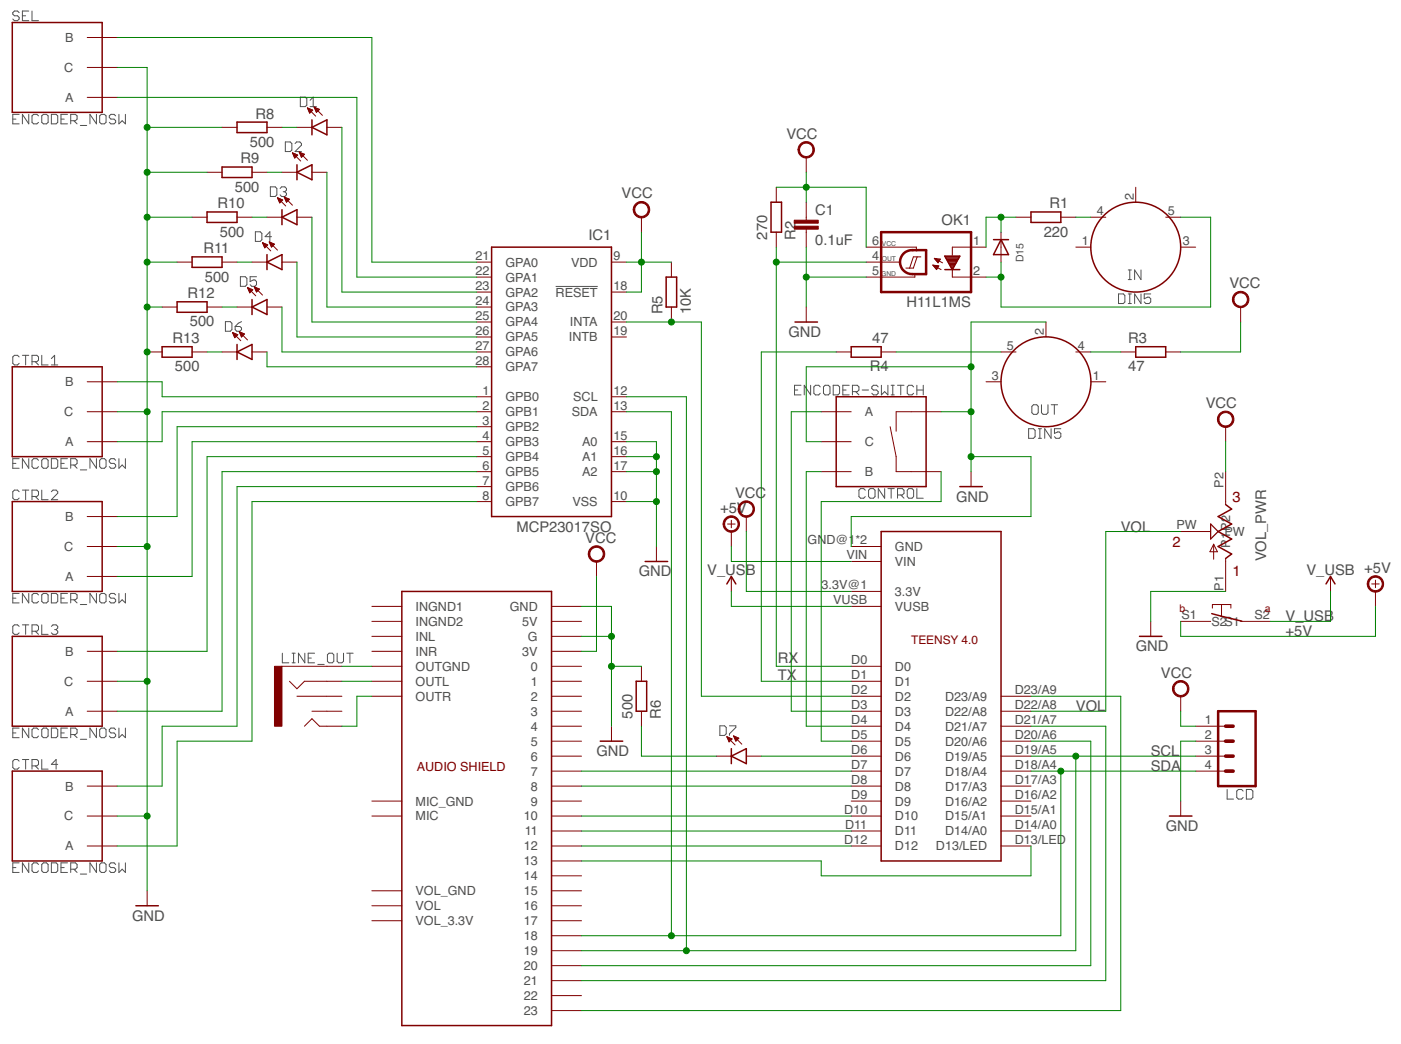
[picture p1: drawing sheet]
<svg xmlns="http://www.w3.org/2000/svg" width="238mm" height="177mm" viewBox="0 0 238 177" stroke-linecap="round" stroke-linejoin="round" font-family="sans-serif">
<g fill="none" stroke="#505050" stroke-width=".17">
<path d="M3.2 19.4h-1v1.6h1M3.2 2.1l-.2-.2h-.6l-.2 .2v.3l.2 .3h.6l.2 .3v.2l-.2 .3h-.6l-.2-.3M3.8 2.7h.5M4.9 1.9h-1.1v1.6h1.1M4.9 19.4v1.6l-1.1-1.6v1.6M5.4 1.9v1.6h1.1M6.5 19.7l-.2-.3h-.6l-.3 .3v1.1l.3 .2h.6l.2-.2M7.1 19.7l.3-.3h.5l.3 .3v1.1l-.3 .2h-.5l-.3-.2zM8.7 19.4h.8l.3 .3v1.1l-.3 .2h-.8zM11.4 19.4h-1.1v1.6h1.1M16.3 19.4v1.6l-1.1-1.6v1.6M16.9 19.7l.3-.3h.5l.3 .3v1.1l-.3 .2h-.5l-.3-.2z"/>
<path d="M19.6 19.7l-.3-.3h-.5l-.3 .3v.2l.3 .3h.5l.3 .3v.3l-.3 .2h-.5l-.3-.2M20.2 19.4v1.6l.5-.5 .6 .5v-1.6M50.9 16.5h.8l.3 .2v1.1l-.3 .3h-.8zM52.6 18.1h1M52.6 17l.5-.5v1.6M2.2 20.2h.5M10.3 20.2h.6M12 20.5h.8l.3-.3v-.5l-.3-.3h-.8v1.6M12.5 20.5l.6 .5M13.6 21.3h1.1M43.3 39.3h.8l.3 .3v1.1l-.3 .2h-.8zM45.8 31.7h.9l.2 .3v1.1l-.2 .2h-.9z"/>
<path d="M47.5 32l.2-.3h.6l.3 .3v.2l-.3 .3M48 32.5h.3M48.3 32.5l.3 .3v.3l-.3 .2h-.6l-.2-.2M48.4 24.1h.8l.3 .3v1.1l-.3 .2h-.8zM50 24.4l.3-.3h.5l.3 .3v.2l-1.1 1.1h1.1M38.2 54.6h.8l.3 .2v1.1l-.3 .3h-.8zM39.9 55.4h.8l.2 .2v.3l-.2 .3h-.6l-.2-.3zM40.8 46.9h.8l.3 .3v1.1l-.3 .3h-.8zM40.9 54.6l-.5 .2-.5 .6M43.5 46.9h-1.1v.9l.5-.3h.3l.3 .3v.5l-.3 .3h-.5l-.3-.3M46 40.1h-1.1l.8-.8v1.6M94.2 48.6h7.1"/>
<path d="M189.6 49.9h.8l.3 .2v1.1l-.3 .3h-.8zM191.3 51.5h.5M191.3 49.9h.5M191.3 47.4h.5M191.3 45.8h.5M191.5 45.8v1.6M191.5 49.9v1.6M193.4 45.8v1.6l-1.1-1.6v1.6M193.4 49.9v1.6l-1.1-1.6v1.6M195.1 49.9h-1.1v.8l.5-.3h.3l.3 .3v.5l-.3 .3h-.5l-.3-.3M2.2 78.6h.5M3.2 60.5l-.2-.2h-.6l-.2 .2v1.1l.2 .3h.6l.2-.3"/>
<path d="M3.2 77.8h-1v1.6h1M3.8 60.3h1.1M4.3 60.3v1.6M4.9 77.8v1.6l-1.1-1.6v1.6M5.4 61.4h.9l.2-.3v-.6l-.2-.2h-.9v1.6M6 61.4l.5 .5M6.5 78.1l-.2-.3h-.6l-.3 .3v1.1l.3 .2h.6l.2-.2M7.1 60.3v1.6h1.1M7.4 77.8h.5l.3 .3v1.1l-.3 .2h-.5l-.3-.2v-1.1zM8.7 77.8h.8l.3 .3v1.1l-.3 .2h-.8zM8.7 61.9h1.1M8.7 60.8l.6-.5v1.6"/>
<path d="M10.3 78.6h.6M11.4 77.8h-1.1v1.6h1.1M12 78.9h.8l.3-.3v-.5l-.3-.3h-.8v1.6M12.5 78.9l.6 .5M13.6 79.7h1.1M16.3 77.8v1.6l-1.1-1.6v1.6M17.2 77.8h.5l.3 .3v1.1l-.3 .2h-.5l-.3-.2v-1.1zM19.6 78.1l-.3-.3h-.5l-.3 .3v.2l.3 .3h.5l.3 .3v.3l-.3 .2h-.5l-.3-.2M20.2 77.8v1.6l.5-.5 .6 .5v-1.6M134.7 66.2h.5M135.8 65.4h-1.1v1.6h1.1M137.4 65.4v1.6l-1.1-1.6v1.6"/>
<path d="M139.1 65.6l-.3-.2h-.6l-.2 .2v1.1l.2 .3h.6l.3-.3M139.9 65.4h.5l.3 .2v1.1l-.3 .3h-.5l-.3-.3v-1.1zM141.3 65.4h.8l.2 .2v1.1l-.2 .3h-.8zM142.9 66.2h.5M144 65.4h-1.1v1.6h1.1M144.5 66.4h.8l.3-.2v-.6l-.3-.2h-.8v1.6M145.1 66.4l.5 .6M146.2 66.2h1M148.9 65.6l-.3-.2h-.5l-.3 .2v.3l.3 .3h.5l.3 .2v.3l-.3 .3h-.5l-.3-.3M149.4 65.4v1.6l.6-.6 .5 .6v-1.6M151.1 65.4h.5M151.1 67h.5"/>
<path d="M151.4 65.4v1.6M152.2 65.4h1.1M152.7 65.4v1.6M154.9 65.6l-.3-.2h-.5l-.3 .2v1.1l.3 .3h.5l.3-.3M155.4 66.2h1.1M155.4 65.4v1.6M156.5 65.4v1.6M174.4 72.7h.8l.3 .3v1.1l-.3 .2h-.8zM175.2 68.7h.6l.2 .2v1.1l-.2 .3h-.6l-.3-.3v-1.1zM176 74.3h.6M176 72.7h.6M176.3 72.7v1.6"/>
<path d="M176.6 68.7v1.3l.2 .3h.6l.3-.3v-1.3M178.2 72.7v1.6l-1.1-1.6v1.6M178.2 68.7h1.1M178.7 68.7v1.6M179.8 72.7h-1v.8l.5-.2h.3l.2 .2v.6l-.2 .2h-.6l-.2-.2M3.2 83.4l-.2-.3h-.6l-.2 .3v1.1l.2 .3h.6l.2-.3M3.8 83.1h1.1M4.3 83.1v1.7M5.4 84.2h.9l.2-.3v-.5l-.2-.3h-.9v1.7M6 84.2l.5 .6M7.1 83.1v1.7h1.1M8.7 83.4l.3-.3h.5l.3 .3v.3l-1.1 1.1h1.1"/>
<path d="M146.7 83.2l-.3-.3h-.5l-.3 .3v1l.3 .3h.5l.3-.3M147.5 82.9h.6l.2 .3v1l-.2 .3h-.6l-.3-.3v-1zM150 82.9v1.6l-1.1-1.6v1.6M150.5 82.9h1.1M151.1 82.9v1.6M152.2 84h.8l.3-.3v-.5l-.3-.3h-.8v1.6M152.7 84l.6 .5M154.1 82.9h.5l.3 .3v1l-.3 .3h-.5l-.3-.3v-1zM155.4 82.9v1.6h1.1M2.2 101.5h.5M3.2 100.7h-1v1.6h1M3.2 106.2l-.2-.2h-.6l-.2 .2v1.1l.2 .3h.6l.2-.3"/>
<path d="M3.8 106h1.1M4.3 106v1.6M4.9 100.7v1.6l-1.1-1.6v1.6M5.4 107.1h.9l.2-.3v-.6l-.2-.2h-.9v1.6M6 107.1l.5 .5M6.5 100.9l-.2-.2h-.6l-.3 .2v1.1l.3 .3h.6l.2-.3M7.1 100.9l.3-.2h.5l.3 .2v1.1l-.3 .3h-.5l-.3-.3zM7.1 106v1.6h1.1M8.7 100.7h.8l.3 .2v1.1l-.3 .3h-.8zM8.7 106.2l.3-.2h.5l.3 .2v.3l-.3 .3M9.3 106.8h.2M9.5 106.8l.3 .3v.2l-.3 .3h-.5l-.3-.3"/>
<path d="M10.3 101.5h.6M11.4 100.7h-1.1v1.6h1.1M12 101.7h.8l.3-.2v-.6l-.3-.2h-.8v1.6M12.5 101.7l.6 .6M13.6 102.5h1.1M16.3 100.7v1.6l-1.1-1.6v1.6M16.9 100.9l.3-.2h.5l.3 .2v1.1l-.3 .3h-.5l-.3-.3zM19.6 100.9l-.3-.2h-.5l-.3 .2v.3l.3 .3h.5l.3 .2v.3l-.3 .3h-.5l-.3-.3M20.2 100.7v1.6l.5-.6 .6 .6v-1.6M47.9 110.8v1.6h1.1M49.5 112.4h.5M49.5 110.8h.5"/>
<path d="M49.8 110.8v1.6M51.7 110.8v1.6l-1.1-1.6v1.6M52.2 111.6h.6M53.3 110.8h-1.1v1.6h1.1M53.9 112.7h1.1M55.5 111.1l.3-.3h.5l.3 .3v1.1l-.3 .2h-.5l-.3-.2zM57.2 110.8v1.4l.2 .2h.6l.2-.2v-1.4M58.8 110.8h1.1M59.3 110.8v1.6M2.2 124.3h.5M3.2 123.5h-1v1.6h1M3.2 129.1l-.2-.3h-.6l-.2 .3v1.1l.2 .3h.6l.2-.3"/>
<path d="M3.8 128.8h1.1M4.3 128.8v1.7M4.9 123.5v1.6l-1.1-1.6v1.6M5.4 129.9h.9l.2-.2v-.6l-.2-.3h-.9v1.7M6 129.9l.5 .6M6.5 123.8l-.2-.3h-.6l-.3 .3v1.1l.3 .2h.6l.2-.2M7.1 128.8v1.7h1.1M7.4 123.5h.5l.3 .3v1.1l-.3 .2h-.5l-.3-.2v-1.1zM8.7 123.5h.8l.3 .3v1.1l-.3 .2h-.8zM9.8 129.7h-1.1l.8-.9v1.7M10.3 124.3h.6M11.4 123.5h-1.1v1.6h1.1"/>
<path d="M12 124.6h.8l.3-.3v-.5l-.3-.3h-.8v1.6M12.5 124.6l.6 .5M13.6 125.4h1.1M16.3 123.5v1.6l-1.1-1.6v1.6M17.2 123.5h.5l.3 .3v1.1l-.3 .2h-.5l-.3-.2v-1.1zM19.6 123.8l-.3-.3h-.5l-.3 .3v.2l.3 .3h.5l.3 .3v.3l-.3 .2h-.5l-.3-.2M20.2 123.5v1.6l.5-.5 .6 .5v-1.6M122 123.1h.8l.3 .3v1.1l-.3 .2h-.8zM123.7 123.1h1v.3l-1 1.1v.2M208 133.9v1.6h1.1M210.7 134.2l-.2-.3h-.6l-.2 .3v1.1l.2 .2h.6l.2-.2M211.3 133.9h.8l.3 .3v1.1l-.3 .2h-.8z"/>
<path d="M2.2 147.2h.5M3.2 146.4h-1v1.6h1M4.9 146.4v1.6l-1.1-1.6v1.6M6.5 146.6l-.2-.2h-.6l-.3 .2v1.1l.3 .3h.6l.2-.3M7.4 146.4h.5l.3 .2v1.1l-.3 .3h-.5l-.3-.3v-1.1zM8.7 146.4h.8l.3 .2v1.1l-.3 .3h-.8zM10.3 147.2h.6M11.4 146.4h-1.1v1.6h1.1M12 147.4h.8l.3-.2v-.6l-.3-.2h-.8v1.6M12.5 147.4l.6 .6M13.6 148.3h1.1M16.3 146.4v1.6l-1.1-1.6v1.6"/>
<path d="M17.2 146.4h.5l.3 .2v1.1l-.3 .3h-.5l-.3-.3v-1.1zM19.6 146.6l-.3-.2h-.5l-.3 .2v.3l.3 .3h.5l.3 .2v.3l-.3 .3h-.5l-.3-.3M20.2 146.4v1.6l.5-.6 .6 .6v-1.6"/>
</g>
<g fill="#800000" stroke="#800000" stroke-width=".17">
<path d="M206.8 70.2a1.4 1.4 0 0 1 2.2 .2 1.4 1.4 0 0 1-.8 2.1 1.4 1.4 0 0 1-1.8-1.4h.2a1.15 1.15 0 0 1 1.7-1 1.15 1.15 0 0 1 .2 1.9 1.15 1.15 0 0 1-1.8-.6l-.1-.3h-.2v-.3z" fill-rule="evenodd"/>
<path d="M125.5 85.4a1.4 1.4 0 0 1 2.2 .2 1.4 1.4 0 0 1-.8 2.1 1.4 1.4 0 0 1-1.8-1.4h.3a1.15 1.15 0 0 1 1.6-1 1.15 1.15 0 0 1 .3 1.9 1.15 1.15 0 0 1-1.9-.6v-.3h-.3l.2-.6z" fill-rule="evenodd"/>
<path d="M135.7 24.5a1.39 1.39 0 0 1 2.2 .2 1.39 1.39 0 0 1-.9 2.1 1.39 1.39 0 0 1-1.7-1.4h.2a1.14 1.14 0 0 1 1.6-1.1 1.14 1.14 0 0 1 .3 1.9 1.14 1.14 0 0 1-1.8-.5l-.1-.3h-.2l.2-.7z" fill-rule="evenodd"/>
<path d="M209.3 49.8a1.4 1.4 0 0 1 2.2 .3 1.4 1.4 0 0 1-.8 2 1.4 1.4 0 0 1-1.8-1.3h.3a1.15 1.15 0 0 1 1.6-1.1 1.15 1.15 0 0 1 .3 1.9 1.15 1.15 0 0 1-1.9-.5v-.3h-.3l.1-.3z" fill-rule="evenodd"/>
<path d="M100.1 93a1.4 1.4 0 0 1 2.2 .3 1.4 1.4 0 0 1-.8 2 1.4 1.4 0 0 1-1.8-1.3h.3a1.15 1.15 0 0 1 1.6-1.1 1.15 1.15 0 0 1 .3 1.9 1.15 1.15 0 0 1-1.9-.5v-.3h-.3l.2-.7z" fill-rule="evenodd"/>
<path d="M107.7 34.6a1.4 1.4 0 0 1 2.2 .3 1.4 1.4 0 0 1-.8 2 1.4 1.4 0 0 1-1.8-1.3h.3a1.15 1.15 0 0 1 1.6-1.1 1.15 1.15 0 0 1 .3 1.9 1.15 1.15 0 0 1-1.9-.6v-.2h-.3l.1-.4z" fill-rule="evenodd"/>
<path d="M232.2 98.1a1.39 1.39 0 0 1 2.2 .2 1.39 1.39 0 0 1-.9 2.1 1.39 1.39 0 0 1-1.7-1.4h.2a1.15 1.15 0 0 1 1.6-1 1.15 1.15 0 0 1 .3 1.9 1.15 1.15 0 0 1-1.8-.6l-.1-.3h-.2l.2-.6z" fill-rule="evenodd"/>
<path d="M123 87.9a1.39 1.39 0 0 1 2.2 .3 1.39 1.39 0 0 1-.9 2 1.39 1.39 0 0 1-1.7-1.3h.2a1.15 1.15 0 0 1 1.7-1.1 1.15 1.15 0 0 1 .2 1.9 1.15 1.15 0 0 1-1.8-.5l-.1-.3h-.2l.2-.7z" fill-rule="evenodd"/>
<path d="M199.1 115.9a1.4 1.4 0 0 1 2.3 .2 1.4 1.4 0 0 1-.9 2.1 1.4 1.4 0 0 1-1.7-1.4h.2a1.15 1.15 0 0 1 1.6-1.1 1.15 1.15 0 0 1 .3 2 1.15 1.15 0 0 1-1.8-.6l-.1-.3h-.2v-.3z" fill-rule="evenodd"/>
</g>
<g fill="none" stroke="#800000" stroke-width=".17">
<path d="M14.8 6.4h5.1M14.8 11.4h5.1M14.8 16.5h5.1M52.1 18.3l1.4 1.4M52.1 18.3l.9 .4-.5 .5zM52.2 18.4h.2M52.2 18.5h.5M52.3 18.7h.6M52.3 18.8h.6M52.4 18.9h.4M52.4 19h.3M52.5 19.1h.1"/>
<path d="M53.3 18.2l1.4 1.4M53.3 18.2l.9 .4-.6 .5zM53.3 18.2h.1M53.3 18.3h.2M53.4 18.4h.4M53.4 18.5h.7M53.5 18.7h.5M53.5 18.8h.4M53.6 18.9h.2M53.6 19h.1M32.6 36.8h2.5M35.1 29.2h2.5"/>
<path d="M37.6 21.6h2.6M40.2 36.8h2.5M42.7 29.2h2.6M45.3 21.6h2.5M45.3 36.8h2.5M47 33.5l1.4 1.4M47 33.5l.9 .4-.5 .5zM47.1 33.6h.1M47.1 33.7h.4M47.2 33.9h.6M47.2 34h.7M47.3 34.1h.4"/>
<path d="M47.3 34.2h.3M47.4 34.3h.1M47.8 29.2h2.5M48.2 33.4l1.4 1.4M48.2 33.4l.9 .4-.5 .5zM48.2 33.5h.2M48.3 33.6h.3M48.3 33.7h.6M48.4 33.9h.6M48.4 34h.5M48.5 34.1h.3M48.5 34.2h.1"/>
<path d="M49.6 25.9l1.4 1.4M49.6 25.9l.9 .4-.5 .5zM49.6 26h.2M49.7 26.1h.4M49.7 26.3h.7M49.8 26.4h.6M49.8 26.5h.5M49.9 26.6h.3M49.9 26.7h.1M50.3 21.6h2.6M50.3 36.8h2.6M50.7 25.8l1.4 1.4"/>
<path d="M50.7 25.8l.9 .4-.5 .5zM50.8 25.9h.2M50.8 26h.4M50.9 26.1h.6M50.9 26.3h.6M51 26.4h.4M51 26.5h.3M51.1 26.6h.1M52.9 29.2h2.5M55.4 21.6h2.6M108.7 36.8v2.6M131.6 31.8v2.5"/>
<path d="M131.6 39.4v2.5M136.7 26.7v2.5M136.7 34.3v3M136.7 38.9v3M169.7 39.4v5.1M172.2 36.8h2.6M179.8 36.8h2.6M184.9 36.8h2.6M192.5 31.8v2.5M197.6 36.8h2.6M24.9 59.7h2.6M27.5 52.1h2.5"/>
<path d="M30 44.5h2.6M32.6 59.7h2.5M35.1 52.1h2.5M37.6 44.5h2.6M37.6 59.7h2.6M39.4 56.4l1.4 1.4M39.4 56.4h.1M39.4 56.4l.9 .4M39.4 56.4l.4 .9 .5-.5M39.5 56.5h.2M39.5 56.7h.5M39.6 56.8h.7"/>
<path d="M39.6 56.9h.6M39.7 57h.4M39.7 57.1h.2M39.8 57.2h.1M40.2 52.1h2.5M40.6 56.3l1.4 1.4M40.6 56.3l.9 .4M40.6 56.3l.3 .9 .6-.5M40.6 56.3h.1M40.6 56.4h.3M40.7 56.5h.5M40.7 56.7h.7"/>
<path d="M40.8 56.8h.5M40.8 56.9h.4M40.9 57h.2M40.9 57.1h.1M42 48.8l1.4 1.4M42 48.8l.8 .4M42 48.8l.3 .9 .5-.5M42 48.8h.1M42 48.9h.3M42.1 49.1h.5M42.1 49.2h.7M42.2 49.3h.5"/>
<path d="M42.2 49.4h.4M42.3 49.5h.2M42.3 49.6h.1M42.7 44.5h2.6M42.7 59.7h2.6M43.1 48.7l1.4 1.3M43.1 48.7l.9 .3M43.1 48.7l.4 .8 .5-.5M43.1 48.7h.1M43.2 48.8h.3M43.2 48.9h.6M43.3 49.1h.7"/>
<path d="M43.3 49.2h.5M43.4 49.3h.3M43.4 49.4h.2M44.5 41.2l1.4 1.4M44.5 41.2l.9 .3-.5 .5zM44.5 41.2h.1M44.6 41.3h.3M44.6 41.5h.6M44.7 41.6h.6M44.7 41.7h.5M44.8 41.8h.3M44.8 41.9h.2"/>
<path d="M45.3 52.1h2.5M45.6 41l1.4 1.4M45.6 41l.9 .4-.5 .5zM45.7 41.1h.1M45.7 41.2h.4M45.8 41.3h.5M45.8 41.5h.7M45.9 41.6h.5M45.9 41.7h.3M46 41.8h.1M47.8 44.5h2.5M80.8 44.5h2.5"/>
<path d="M80.8 52.1h2.5M80.8 49.5h2.5M80.8 59.7h2.5M80.8 54.6h2.5M80.8 57.2h2.5M80.8 47h2.5M103.7 44.5h2.5M103.7 49.5h2.5M103.7 54.6h2.5M103.7 57.2h2.5M113.8 44.5v2.5M113.8 52.1v2.5"/>
<path d="M136.7 52.1v2.5M141.8 59.7h2.5M146.8 44.5h5.6M146.8 41.9h8.6v.5M149.4 59.7h2.5M155.1 46.6v.4h-8.3M155.5 43.6l-.7 1.9h-1.2M156.1 43.6h-1.3l-.6 1.9M158.1 45l1.4 .7M158.1 45l1.1 .1-.4 .6zM158.2 45.1h.8M158.3 45.2h.8"/>
<path d="M158.4 43.8l1.4 .8M158.4 43.8l1 .2-.4 .6zM158.4 43.9h.4M158.4 45.3h.6M158.5 44h.9M158.5 45.4h.4M158.6 44.1h.7M158.6 45.6h.3M158.7 44.2h.5M158.7 45.7h.1M158.8 44.4h.4M158.9 44.5h.2"/>
<path d="M161.4 45.7v1.3h5.8M167.2 41.9h-5.8v1.4M169.7 59.7h2.5M177.3 54.6v2.6M182.4 59.7h2.5M182.4 41.9h2.5M190 59.7h2.5M197.6 59.7h2.6M200.2 41.9h2.5M210.3 52.1v2.5M14.8 64.8h5.1M14.8 69.8h5.1"/>
<path d="M14.8 74.9h5.1M80.8 69.8h2.5M80.8 74.9h2.5M80.8 67.3h2.5M80.8 77.5h2.5M80.8 80h2.5M80.8 72.4h2.5M80.8 62.2h2.5M103.7 69.8h2.5M103.7 74.9h2.5M103.7 67.3h2.5M103.7 77.5h2.5"/>
<path d="M103.7 80h2.5M139.2 69.8h5.1M139.2 74.9h5.1M139.2 80h5.1M150.9 72.4l1 5.1v2.5h7.6M159.5 69.8h-7.6v3.3M164.6 80v2.5M167.2 64.8h2.5M184.9 64.8h2.6M207.8 72.4v2.5M207.8 80v5.6M14.8 87.6h5.1"/>
<path d="M14.8 92.7h5.1M14.8 97.8h5.1M80.8 82.5h2.5M80.8 85.1h2.5M101.1 95.2v2.6M103.7 85.1h2.5M111.3 92.7v2.5M123.3 88.9h1.3M124 88.3v1.2M124 90.2v2.5M124 97.8v2.5M126.5 87.6v2.6"/>
<path d="M144.3 92.7h5.1M144.3 95.2h5.1M200.2 90.2h5M205.7 92.3v2.6M205.7 92.3l.7 1.3h-1.3zM207.8 94.7v5.6M225.6 97.8v2.5M232.5 99h1.3M233.2 98.4v1.3M14.8 110.5h5.1M14.8 115.6h5.1M47.8 113h10.2"/>
<path d="M49.1 115.6l1.2 1.2 1.3-1.2h6.4M50.3 118.1h7.7M63 105.4h5.1M63 110.5h5.1M63 115.6h5.1M63 113h5.1M63 118.1h5.1M63 102.9h5.1M63 107.9h5.1M93.5 105.4h5.1M93.5 110.5h5.1M93.5 115.6h5.1"/>
<path d="M93.5 113h5.1M93.5 118.1h5.1M93.5 102.9h5.1M93.5 107.9h5.1M108.7 113v2.6M144.3 115.6h5.1M144.3 113h5.1M144.3 118.1h5.1M144.3 100.3h5.1M144.3 102.9h5.1M169.7 118.1h5.1M195.1 105.4v2.5"/>
<path d="M200.2 105.4h5M200.2 118.1v2.5M205.5 103.2v-.7h3.2v.7M207.1 102.5l-.1 2M210.3 105.4h5.1M233.2 100.3v2.6M14.8 120.6h5.1M14.8 133.3h5.1M14.8 138.4h5.1M51.6 123.2l1.3-1.3 1.3 1.3h3.8M52.9 120.6h5.1M63 138.4h5.1"/>
<path d="M63 135.9h5.1M93.5 120.6h5.1M93.5 133.3h5.1M93.5 138.4h5.1M93.5 123.2h5.1M93.5 125.7h5.1M93.5 128.3h5.1M93.5 130.8h5.1M93.5 135.9h5.1M103.7 123.2v2.5M108.7 120.6v2.6M121.4 128.3h2.6"/>
<path d="M123.2 125l1.4 1.4M123.2 125l.9 .3-.5 .5zM123.3 125h.1M123.3 125.2h.4M123.4 125.3h.6M123.4 125.4h.6M123.5 125.5h.4M123.5 125.6h.3M123.6 125.8h.1M124.4 124.8l1.4 1.4M124.4 124.8l.9 .4-.6 .5zM124.4 124.9h.2"/>
<path d="M124.4 125h.4M124.5 125.2h.6M124.6 125.3h.6M124.6 125.4h.5M124.7 125.5h.2M124.7 125.6h.1M126.5 128.3h2.6M144.3 120.6h5.1M144.3 133.3h5.1M144.3 138.4h5.1M144.3 123.2h5.1M144.3 125.7h5.1"/>
<path d="M144.3 128.3h5.1M144.3 130.8h5.1M144.3 135.9h5.1M169.7 120.6h5.1M169.7 133.3h5.1M169.7 138.4h5.1M169.7 123.2h5.1M169.7 125.7h5.1M169.7 128.3h5.1M169.7 130.8h5.1M169.7 135.9h5.1M200.2 135.9v2.5"/>
<path d="M202.7 123.2h5.1M202.7 125.7h5.1M202.7 128.3h5.1M202.7 130.8h5.1M14.8 143.5h5.1M24.9 151.1v2.5M63 151.1h5.1M63 153.6h5.1M63 156.2h5.1M93.5 143.5h5.1M93.5 141h5.1M93.5 151.1h5.1"/>
<path d="M93.5 153.6h5.1M93.5 156.2h5.1M93.5 146h5.1M93.5 148.6h5.1M93.5 158.7h5.1M144.3 143.5h5.1M144.3 141h5.1M169.7 143.5h5.1M169.7 141h5.1M93.5 161.3h5.1M93.5 163.8h5.1M93.5 166.3h5.1"/>
<path d="M93.5 168.9h5.1M93.5 171.4h5.1"/>
</g>
<g fill="none" stroke="#800000" stroke-width=".25">
<path d="M2.1 3.8h15.2v15.3h-15.2zM35.1 36h5.1v1.7h-5.1zM37.6 28.3h5.1v1.8h-5.1zM40.2 20.7h5.1v1.8h-5.1zM47.8 36.8l2.5-1.2v2.5zM47.8 35.6v2.5M50.3 29.2l2.6-1.2v2.5zM50.3 28v2.5M52.9 21.6l2.5-1.3v2.6zM52.9 20.3v2.6M130.7 34.3h1.8v5.1h-1.8zM174.8 36h5v1.7h-5z"/>
<path d="M27.5 58.8h5.1v1.8h-5.1zM30 51.2h5.1v1.8h-5.1zM32.6 43.6h5v1.7h-5zM40.2 59.7l2.5-1.3v2.6zM40.2 58.4v2.6M42.7 52.1l2.6-1.3v2.6zM42.7 50.8v2.6M45.3 44.5l2.5-1.3v2.5zM45.3 43.2v2.5M83.3 41.9h20.4v45.7h-20.4zM112.9 47h1.8v5.1h-1.8zM134.8 54.6h3.8"/>
<path d="M144.3 58.8h5.1v1.8h-5.1zM160.2 45.7h2.5M160.2 43.4h2.5l-1.3 2.3zM160.2 43.5h2.5M160.3 43.8h2.2M160.5 44h1.9M160.6 44.2h1.7M160.7 44.4h1.5M160.8 44.7h1.2M161 44.9h.9M161.1 45.1h.7M161.2 45.3h.5"/>
<path d="M161.3 45.5h.3M168.4 40.7h2.6M169.7 40.7l1.3 2.5h-2.6zM192.5 58.8h5.1v1.8h-5.1zM2.1 62.2h15.2v15.3h-15.2zM141.8 67.3h15.2v15.2h-15.2zM2.1 85.1h15.2v15.2h-15.2zM109.4 95.2h3.8M123.2 99l.8-1.2 .7 1.2M149.4 90.2h20.3v55.8h-20.3zM162.7 82.5h3.8M207.8 85.6l1 .7-2.3 1.3 2.3 1.3-2.3 1.3 2.3 1.2-2.3 1.3 2.3 1.3-1 .7"/>
<path d="M224.8 99l.8-1.2 .7 1.2M2.1 107.9h15.2v15.3h-15.2zM68.1 100.3h25.4v73.7h-25.4zM107.9 115.6h1.7v5h-1.7zM193.2 107.9h3.8M205.4 104.1l5.1 1.3M2.1 130.8h15.2v15.2h-15.2zM101.8 125.7h3.8M124 128.3l2.5-1.3v2.5zM124 127v2.5M198.3 138.4h3.8M23 153.6h3.8"/>
<circle cx="192.5" cy="41.9" r="7.6"/>
<circle cx="177.3" cy="64.8" r="7.6"/>
</g>
<path d="M205.2 88.9l1.3 1.3-1.3 1.2z" fill="none" stroke="#800000" stroke-width=".21"/>
<path d="M149.4 39.4h15.2v10.1h-15.2zM153.2 43a2.11 2.11 0 0 1 1.5-.6h2.3v4.1h-2.3a2.04 2.04 0 0 1-2-1.2 2.04 2.04 0 0 1 .5-2.3zM206.5 120.6h6.4v12.7h-6.4z" fill="none" stroke="#800000" stroke-width=".42"/>
<path d="M207.8 128.3h1.3M207.8 125.7h1.3M207.8 123.2h1.3M207.8 130.8h1.3" fill="none" stroke="#800000" stroke-width=".61"/>
<g fill="#800000" stroke="#800000" stroke-width=".17">
<path d="M46.5 113h1.3v10.2h-1.3z"/>
<path d="M134.6 38.4h4.1v.5h-4.1z"/>
<path d="M134.6 37.3h4.1v.6h-4.1z"/>
</g>
<g fill="none" stroke="#008000" stroke-width=".17">
<path d="M19.9 11.4h5v139.7M19.9 6.4h43.1v38.1h17.8M19.9 16.5h40.6v30.5h20.3M24.9 21.6h12.7M24.9 29.2h10.2M24.9 36.8h7.7M42.7 36.8h2.6M45.3 29.2h2.5M47.8 21.6h2.5M52.9 36.8v17.8h27.9M55.4 29.2v22.9h25.4M58 21.6v27.9h22.8"/>
<path d="M108.7 39.4v10.1h-2.5M131.6 31.8h15.2v10.1M136.7 29.2v5.1M169.7 36.8v2.6M172.2 36.8h-5v5.1M182.4 36.8h2.5M200.2 36.8h5v15.3h-35.5v-7.6M24.9 44.5h5.1M24.9 52.1h2.6M35.1 59.7h2.5M37.6 52.1h2.6M40.2 44.5h2.5"/>
<path d="M45.3 59.7v2.5h35.5M47.8 52.1v7.6h33M50.3 44.5v12.7h30.5M106.2 44.5h7.6M106.2 54.6h12.7v63.5h25.4M131.6 44.5h15.2M131.6 41.9v71.1h12.7M136.7 41.9v10.2M136.7 47h10.1M141.8 59.7h-12.7v55.9h15.2M151.9 59.7h17.8M167.2 47h2.5"/>
<path d="M177.3 54.6h-12.7v25.4M184.9 59.7h5.1M210.3 54.6v5.1h-10.1M19.9 69.8h5M19.9 64.8h7.6v2.5h53.3M80.8 69.8h-53.3v5.1h-7.6M80.8 74.9h-48.2v22.9h-12.7M80.8 72.4h-50.8v15.2h-10.1M80.8 77.5h-45.7v33h-15.2M80.8 80h-43.2v40.6h-17.7M106.2 69.8h7.6v88.9M106.2 74.9h5.1v17.8"/>
<path d="M106.2 77.5h5.1M106.2 80h5.1M106.2 67.3h10.2v94M139.2 69.8h-5.1v50.8h10.2M139.2 80h-2.5v43.2h7.6M159.5 69.8h5.1M159.5 80v5.1h-20.3v40.6h5.1M164.6 62.2h-27.9v12.7h2.5M164.6 77.5h10.2v10.1h-30.5v5.1M207.8 74.9v5.1M19.9 92.7h5M80.8 85.1h-38.1v40.6h-12.7v17.8h-10.1"/>
<path d="M80.8 82.5h-40.6v40.7h-12.7v10.1h-7.6M101.1 97.8v12.7h-2.5M106.2 85.1h5.1M124 92.7v2.5h20.3M126.5 90.2v10.1h17.8M200.2 90.2h-12.7v30.4h-12.7M19.9 115.6h5M58 115.6h5M58 113h5M63 118.1h-2.5v5.1h-2.5M98.6 102.9h5.1v20.3M98.6 107.9h5.1"/>
<path d="M103.7 113h5M124 100.3v2.6h20.3M174.8 118.1h15.2v53.3h-91.4M207.8 100.3h-12.7v5.1M225.6 100.3v5.1h-10.2M233.2 102.9v5h-33v-2.5M19.9 138.4h5M98.6 138.4h45.7M98.6 133.3h45.7M98.6 130.8h45.7M108.7 123.2v5.1h12.7M129.1 128.3h15.2"/>
<path d="M174.8 125.7h10.1v38.1h-86.3M174.8 123.2h12.7v43.1h-88.9M174.8 128.3h27.9M174.8 130.8h27.9M179.8 130.8v27.9h-81.2M182.4 128.3v33h-83.8M200.2 120.6v2.6h2.5M202.7 125.7h-2.5v10.2M98.6 143.5h45.7M98.6 141h45.7M174.8 143.5v5.1h-35.6v-2.6h-40.6"/>
</g>
<g fill="#008000" stroke="#008000" stroke-width=".17">
<circle cx="24.9" cy="138.4" r=".51"/>
<circle cx="24.9" cy="115.6" r=".51"/>
<circle cx="24.9" cy="92.7" r=".51"/>
<circle cx="24.9" cy="69.8" r=".51"/>
<circle cx="24.9" cy="59.7" r=".51"/>
<circle cx="24.9" cy="21.6" r=".51"/>
<circle cx="24.9" cy="29.2" r=".51"/>
<circle cx="24.9" cy="36.8" r=".51"/>
<circle cx="24.9" cy="44.5" r=".51"/>
<circle cx="24.9" cy="52.1" r=".51"/>
<circle cx="164.6" cy="69.8" r=".51"/>
<circle cx="164.6" cy="62.2" r=".51"/>
<circle cx="164.6" cy="77.5" r=".51"/>
<circle cx="103.7" cy="107.9" r=".51"/>
<circle cx="103.7" cy="113" r=".51"/>
<circle cx="111.3" cy="85.1" r=".51"/>
<circle cx="111.3" cy="80" r=".51"/>
<circle cx="111.3" cy="77.5" r=".51"/>
<circle cx="136.7" cy="47" r=".51"/>
<circle cx="108.7" cy="44.5" r=".51"/>
<circle cx="136.7" cy="31.8" r=".51"/>
<circle cx="131.6" cy="44.5" r=".51"/>
<circle cx="182.4" cy="128.3" r=".51"/>
<circle cx="116.4" cy="161.3" r=".51"/>
<circle cx="179.8" cy="130.8" r=".51"/>
<circle cx="113.8" cy="158.7" r=".51"/>
<circle cx="169.7" cy="47" r=".51"/>
<circle cx="169.7" cy="36.8" r=".51"/>
<circle cx="113.8" cy="54.6" r=".51"/>
</g>
<g font-size="2.5" fill="#505050">
<text x="43.3" y="20.1">R8</text>
<text x="133.3" y="23.5">VCC</text>
<text x="40.8" y="27.7">R9</text>
<text x="42.4" y="24.9">500</text>
<text x="36.9" y="35.3">R10</text>
<text x="39.8" y="32.5">500</text>
<text x="105.4" y="33.7">VCC</text>
<text x="177.9" y="35.3">R1</text>
<text x="37.3" y="40.1">500</text>
<text x="99.8" y="40.6">IC1</text>
<text x="130.1" y="40.6" transform="rotate(-90 130.1 40.6)">270</text>
<text x="134.9" y="40.6" transform="rotate(-90 134.9 40.6)">R</text>
<text x="134.9" y="38.8" transform="rotate(-90 134.9 38.8)">2</text>
<text x="138.2" y="41.5">0.1uF</text>
<text x="138.2" y="36.5">C1</text>
<text x="159.6" y="38.1">OK1</text>
<text x="177" y="40.1">220</text>
<text x="34.5" y="43">R11</text>
<text x="34.7" y="47.8">500</text>
<text x="31.8" y="50.6">R12</text>
<text x="112.3" y="53.3" transform="rotate(-90 112.3 53.3)">R5</text>
<text x="117.1" y="53.3" transform="rotate(-90 117.1 53.3)">10K</text>
<text x="153.7" y="52.1">H11L1MS</text>
<text x="208.4" y="48.9">VCC</text>
<text x="29.3" y="58.2">R13</text>
<text x="32.2" y="55.4">500</text>
<text x="133.7" y="57.2">GND</text>
<text x="147.9" y="58.2">47</text>
<text x="191.3" y="58.2">R3</text>
<text x="29.7" y="63">500</text>
<text x="147.5" y="63">R4</text>
<text x="191.3" y="63">47</text>
<text x="204.4" y="69.2">VCC</text>
<text x="122.1" y="87">+5V</text>
<text x="124.6" y="84.4">VCC</text>
<text x="162.1" y="85.1">GND</text>
<text x="87.6" y="90.2">MCP23017SO</text>
<text x="99.2" y="92.1">VCC</text>
<text x="190" y="90.2">VOL</text>
<text x="214.6" y="95.2" transform="rotate(-90 214.6 95.2)">VOL_PWR</text>
<text x="108.3" y="97.8">GND</text>
<text x="119.9" y="97.5">V_USB</text>
<text x="221.5" y="97.5">V_USB +5V</text>
<text x="217.9" y="107.9">+5V</text>
<text x="217.9" y="105.4">V_USB</text>
<text x="131.9" y="112.5">RX</text>
<text x="192.5" y="110.5">GND</text>
<text x="131.9" y="115.3">TX</text>
<text x="196.8" y="114.9">VCC</text>
<text x="107.2" y="121.9" transform="rotate(-90 107.2 121.9)">500</text>
<text x="112" y="121.9" transform="rotate(-90 112 121.9)">R6</text>
<text x="182.4" y="120.6">VOL</text>
<text x="101.1" y="128.3">GND</text>
<text x="195.1" y="128.3">SCL</text>
<text x="195.1" y="130.8">SDA</text>
<text x="197.6" y="141">GND</text>
<text x="22.4" y="156.2">GND</text>
</g>
<g font-size="2.5" fill="#800000">
<text x="208.9" y="85.1">3</text>
<text x="198.8" y="92.7">2</text>
<text x="208.9" y="97.8">1</text>
</g>
<g font-size="2.1" fill="#505050">
<text x="11" y="7.1">B</text>
<text x="10.9" y="12.2">C</text>
<text x="11" y="17.3">A</text>
<text x="192.2" y="33.9" transform="rotate(-90 192.2 33.9)">2</text>
<text x="147.8" y="41.6">6</text>
<text x="165" y="41.6">1</text>
<text x="183.4" y="41.6">1</text>
<text x="185.9" y="36.5">4</text>
<text x="198" y="36.5">5</text>
<text x="200.5" y="41.6">3</text>
<text x="80.6" y="44.1">21</text>
<text x="80.6" y="46.6">22</text>
<text x="85.7" y="45.2">GPA0</text>
<text x="85.7" y="47.8">GPA1</text>
<text x="96.8" y="45.2">VDD</text>
<text x="104" y="44.1">9</text>
<text x="147.8" y="44.1">4</text>
<text x="147.8" y="46.6">5</text>
<text x="165" y="46.6">2</text>
<text x="80.6" y="49.2">23</text>
<text x="80.6" y="51.7">24</text>
<text x="85.7" y="50.3">GPA2</text>
<text x="85.7" y="52.8">GPA3</text>
<text x="94.2" y="50.3">RESET</text>
<text x="104" y="49.2">18</text>
<text x="80.6" y="54.3">25</text>
<text x="80.6" y="56.8">26</text>
<text x="80.6" y="59.3">27</text>
<text x="85.7" y="55.4">GPA4</text>
<text x="85.7" y="57.9">GPA5</text>
<text x="96.5" y="57.9">INTB</text>
<text x="96.6" y="55.4">INTA</text>
<text x="104" y="54.3">20</text>
<text x="104" y="56.8">19</text>
<text x="170.7" y="59.3">5</text>
<text x="177" y="56.8" transform="rotate(-90 177 56.8)">2</text>
<text x="182.7" y="59.3">4</text>
<text x="11" y="65.5">B</text>
<text x="80.6" y="61.9">28</text>
<text x="85.7" y="60.5">GPA6</text>
<text x="85.7" y="63">GPA7</text>
<text x="168.2" y="64.4">3</text>
<text x="185.3" y="64.4">1</text>
<text x="10.9" y="70.6">C</text>
<text x="81.8" y="67">1</text>
<text x="81.8" y="69.5">2</text>
<text x="85.7" y="68.1">GPB0</text>
<text x="85.7" y="70.6">GPB1</text>
<text x="96.9" y="70.6">SDA</text>
<text x="97.2" y="68.1">SCL</text>
<text x="104" y="67">12</text>
<text x="104" y="69.5">13</text>
<text x="146.6" y="70.6">A</text>
<text x="11" y="75.7">A</text>
<text x="81.8" y="72">3</text>
<text x="81.8" y="74.6">4</text>
<text x="81.8" y="77.1">5</text>
<text x="85.7" y="73.1">GPB2</text>
<text x="85.7" y="75.7">GPB3</text>
<text x="98.7" y="75.7">A0</text>
<text x="104" y="74.6">15</text>
<text x="104" y="77.1">16</text>
<text x="146.6" y="75.7">C</text>
<text x="81.8" y="79.6">6</text>
<text x="81.8" y="82.2">7</text>
<text x="85.7" y="78.2">GPB4</text>
<text x="85.7" y="80.8">GPB5</text>
<text x="85.7" y="83.3">GPB6</text>
<text x="98.7" y="78.2">A1</text>
<text x="98.7" y="80.8">A2</text>
<text x="104" y="79.6">17</text>
<text x="146.6" y="80.8">B</text>
<text x="207.4" y="82.7" transform="rotate(-90 207.4 82.7)">P2</text>
<text x="11" y="88.4">B</text>
<text x="81.8" y="84.7">8</text>
<text x="85.7" y="85.8">GPB7</text>
<text x="97.1" y="85.8">VSS</text>
<text x="104" y="84.7">10</text>
<text x="199.5" y="89.8">PW</text>
<text x="208.5" y="88.6" transform="rotate(-90 208.5 88.6)">2</text>
<text x="10.9" y="93.5">C</text>
<text x="136.9" y="92.3">GND@1*2</text>
<text x="143.5" y="94.9">VIN</text>
<text x="151.7" y="93.5">GND</text>
<text x="207.6" y="90.9">PW</text>
<text x="208.5" y="92.9" transform="rotate(-90 208.5 92.9)">P1</text>
<text x="11" y="98.5">A</text>
<text x="139.3" y="100">3.3V@1</text>
<text x="151.7" y="96">VIN</text>
<text x="151.7" y="101.1">3.3V</text>
<text x="207.4" y="100.2" transform="rotate(-90 207.4 100.2)">P1</text>
<text x="70.4" y="103.6">INGND1</text>
<text x="70.4" y="106.2">INGND2</text>
<text x="86.4" y="103.6">GND</text>
<text x="88.5" y="106.2">5V</text>
<text x="141.2" y="102.5">VUSB</text>
<text x="151.7" y="103.6">VUSB</text>
<text x="200.3" y="105">S1</text>
<text x="205.4" y="106.2">S2S1</text>
<text x="212.7" y="105">S2</text>
<text x="11" y="111.2">B</text>
<text x="70.4" y="108.7">INL</text>
<text x="70.4" y="111.2">INR</text>
<text x="70.4" y="113.8">OUTGND</text>
<text x="88.5" y="111.2">3V</text>
<text x="89.5" y="108.7">G</text>
<text x="90" y="113.8">0</text>
<text x="144.3" y="112.7">D0</text>
<text x="151.7" y="113.8">D0</text>
<text x="10.9" y="116.3">C</text>
<text x="70.4" y="116.3">OUTL</text>
<text x="70.4" y="118.9">OUTR</text>
<text x="90" y="116.3">1</text>
<text x="90" y="118.9">2</text>
<text x="144.3" y="115.2">D1</text>
<text x="144.3" y="117.7">D2</text>
<text x="151.7" y="116.3">D1</text>
<text x="151.7" y="118.9">D2</text>
<text x="160.2" y="118.9">D23/A9</text>
<text x="172" y="117.7">D23/A9</text>
<text x="11" y="121.4">A</text>
<text x="90" y="121.4">3</text>
<text x="90" y="123.9">4</text>
<text x="144.3" y="120.3">D3</text>
<text x="144.3" y="122.8">D4</text>
<text x="144.3" y="125.4">D5</text>
<text x="151.7" y="121.4">D3</text>
<text x="151.7" y="123.9">D4</text>
<text x="160.2" y="123.9">D21/A7</text>
<text x="160.2" y="121.4">D22/A8</text>
<text x="172" y="125.4">D20/A6</text>
<text x="172" y="122.8">D21/A7</text>
<text x="172" y="120.3">D22/A8</text>
<text x="204.3" y="122.8">1</text>
<text x="204.3" y="125.4">2</text>
<text x="90" y="126.5">5</text>
<text x="90" y="129">6</text>
<text x="90" y="131.6">7</text>
<text x="144.3" y="127.9">D6</text>
<text x="144.3" y="130.4">D7</text>
<text x="151.7" y="126.5">D5</text>
<text x="151.7" y="129">D6</text>
<text x="151.7" y="131.6">D7</text>
<text x="160.2" y="131.6">D18/A4</text>
<text x="160.2" y="129">D19/A5</text>
<text x="160.2" y="126.5">D20/A6</text>
<text x="172" y="130.4">D18/A4</text>
<text x="172" y="127.9">D19/A5</text>
<text x="204.3" y="127.9">3</text>
<text x="204.3" y="130.4">4</text>
<text x="11" y="134.1">B</text>
<text x="70.4" y="136.6">MIC_GND</text>
<text x="90" y="134.1">8</text>
<text x="90" y="136.6">9</text>
<text x="144.3" y="133">D8</text>
<text x="144.3" y="135.5">D9</text>
<text x="151.7" y="134.1">D8</text>
<text x="151.7" y="136.6">D9</text>
<text x="160.2" y="136.6">D16/A2</text>
<text x="160.2" y="134.1">D17/A3</text>
<text x="172" y="135.5">D16/A2</text>
<text x="172" y="133">D17/A3</text>
<text x="10.9" y="139.2">C</text>
<text x="70.4" y="139.2">MIC</text>
<text x="88.8" y="139.2">10</text>
<text x="88.9" y="141.7">11</text>
<text x="143.1" y="138.1">D10</text>
<text x="143.1" y="143.1">D12</text>
<text x="143.3" y="140.6">D11</text>
<text x="151.7" y="139.2">D10</text>
<text x="151.7" y="141.7">D11</text>
<text x="160.2" y="139.2">D15/A1</text>
<text x="160.2" y="141.7">D14/A0</text>
<text x="172" y="143.1">D13/LED</text>
<text x="172" y="138.1">D15/A1</text>
<text x="172" y="140.6">D14/A0</text>
<text x="11" y="144.3">A</text>
<text x="88.8" y="144.3">12</text>
<text x="88.8" y="146.8">13</text>
<text x="88.8" y="149.3">14</text>
<text x="151.7" y="144.3">D12</text>
<text x="158.7" y="144.3">D13/LED</text>
<text x="70.4" y="151.9">VOL_GND</text>
<text x="70.4" y="154.4">VOL</text>
<text x="88.8" y="151.9">15</text>
<text x="88.8" y="154.4">16</text>
<text x="70.4" y="156.9">VOL_3.3V</text>
<text x="88.8" y="156.9">17</text>
<text x="88.8" y="159.5">18</text>
<text x="88.8" y="162">19</text>
<text x="88.8" y="164.6">20</text>
<text x="88.8" y="167.1">21</text>
<text x="88.8" y="169.6">22</text>
<text x="88.8" y="172.2">23</text>
</g>
<text font-size="2.1" fill="#800000" x="70.7" y="130.8">AUDIO SHIELD</text>
<text font-size="2" fill="#800000" x="154.5" y="109.2">TEENSY 4.0</text>
<text font-size="1.8" fill="#505050" x="173.5" y="44.5" transform="rotate(-90 173.5 44.5)">D15</text>
<g font-size="1.8" fill="#800000">
<text x="199.9" y="103.9">b</text>
<text x="214.4" y="103.9">a</text>
</g>
<g font-size="1.1" fill="#505050">
<text x="149.5" y="41.7">VCC</text>
<text x="149.4" y="46.7">GND</text>
<text x="149.5" y="44.2">OUT</text>
</g>
</svg>
